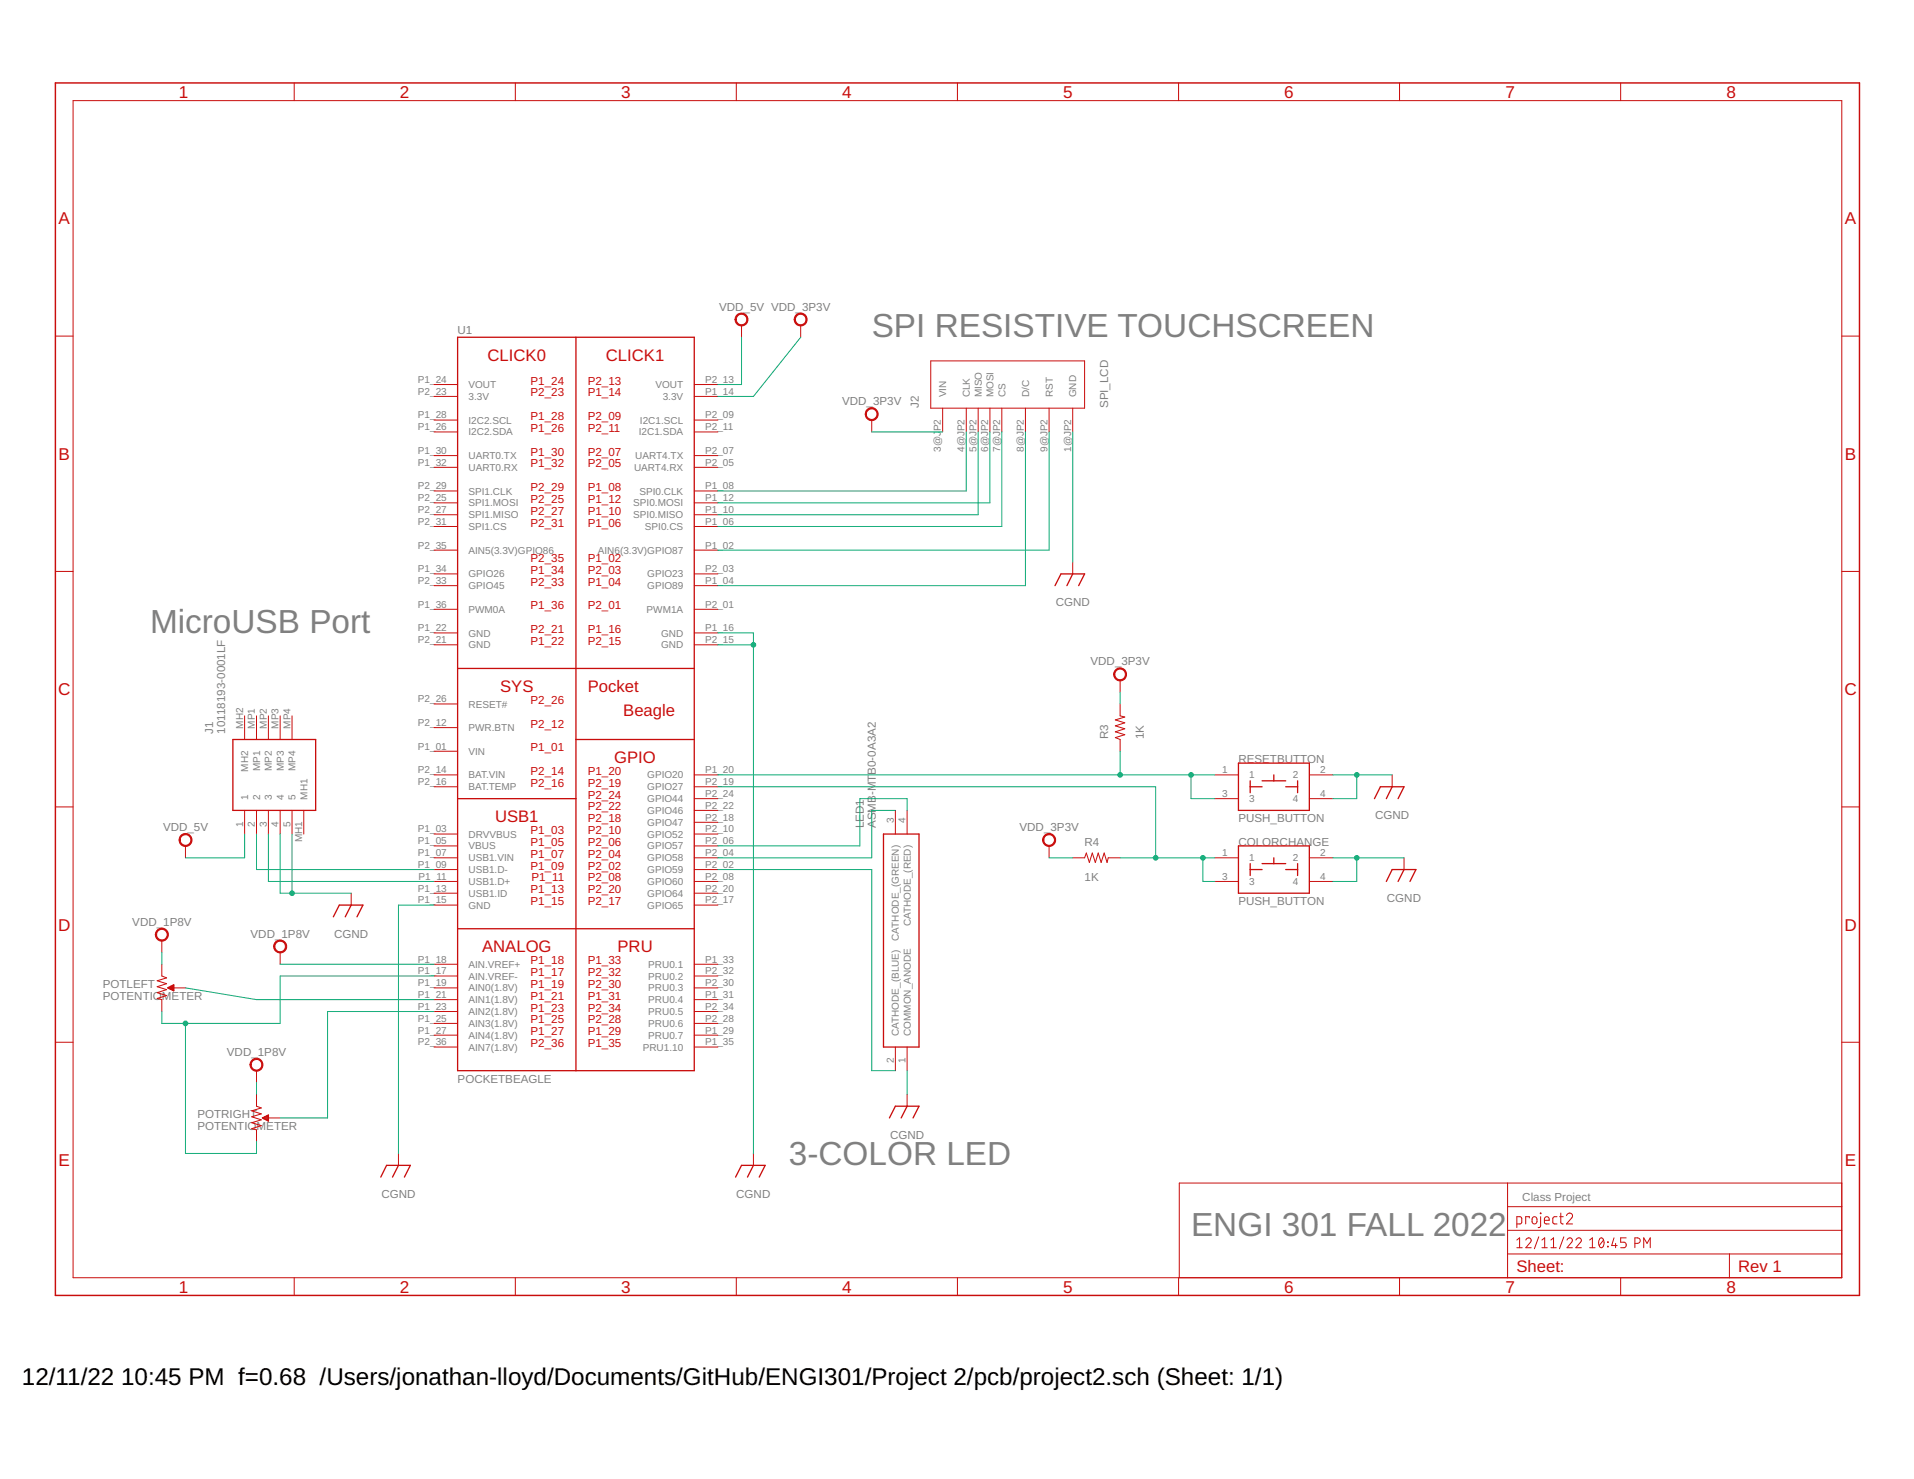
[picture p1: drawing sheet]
<svg xmlns="http://www.w3.org/2000/svg" width="279mm" height="216mm" viewBox="0 0 279 216" stroke-linecap="round" stroke-linejoin="round" font-family="sans-serif">
<g fill="none" stroke="#c90d0c" stroke-width=".15">
<path d="M10.7 14.7h258.2v171.8h-258.2zM42.9 12.1v2.6M75.2 12.1v2.6M107.5 12.1v2.6M139.8 12.1v2.6M172 12.1v2.6M204.3 12.1v2.6M236.6 12.1v2.6M8.1 49.1h2.6M63.4 57.9h3.4M63.4 56.1h3.4M101.3 57.9h3.5"/>
<path d="M101.3 56.1h3.5M108.2 47.5v1.7M116.9 47.5v1.7M135.9 52.7h22.4v6.9h-22.4zM137.6 59.6v3.5M141.1 59.6v3.5M142.8 59.6v3.5M144.5 59.6v3.5M146.2 59.6v3.5M149.7 59.6v3.5M153.1 59.6v3.5M156.6 59.6v3.5"/>
<path d="M268.9 49.1h2.5M63.4 76.9h3.4M63.4 71.7h3.4M63.4 75.1h3.4M63.4 73.4h3.4M63.4 63.1h3.4M63.4 61.3h3.4M63.4 66.5h3.4M63.4 68.2h3.4M101.3 76.9h3.5M101.3 71.7h3.5M101.3 75.1h3.5"/>
<path d="M101.3 73.4h3.5M101.3 63.1h3.5M101.3 61.3h3.5M101.3 66.5h3.5M101.3 68.2h3.5M127.3 61.3v1.8M8.1 83.4h2.6M63.4 80.3h3.4M63.4 85.5h3.4M63.4 92.4h3.4M63.4 83.8h3.4M63.4 88.9h3.4"/>
<path d="M63.4 94.1h3.4M101.3 80.3h3.5M101.3 85.5h3.5M101.3 92.4h3.5M101.3 83.8h3.5M101.3 88.9h3.5M101.3 94.1h3.5M156.6 82v1.8M163.5 99.3v1.7M268.9 83.4h2.5M8.1 117.8h2.6M35.7 104.5v3.4"/>
<path d="M35.7 118.3v3.5M37.4 104.5v3.4M37.4 118.3v3.5M39.2 104.5v3.4M39.2 118.3v3.5M40.9 104.5v3.4M40.9 118.3v3.5M42.6 104.5v3.4M42.6 118.3v3.5M44.3 118.3v3.5M63.4 109.7h3.4M63.4 113.1h3.4"/>
<path d="M63.4 114.9h3.4M63.4 106.2h3.4M63.4 102.8h3.4M101.3 113.1h3.5M101.3 114.9h3.5M101.3 118.3h3.5M101.3 116.6h3.5M130.7 118.3v3.5M132.4 118.3v3.5M163.5 102.8v1.7l.7 .2-1.4 .4 1.4 .4-1.4 .5 1.4 .4-1.4 .4 1.4 .5-1.4 .4 .7 .2v1.8M177.3 113.1h3.5M177.3 116.6h3.5"/>
<path d="M191.1 113.1h3.5M191.1 116.6h3.5M203.2 113.1v1.8M268.9 117.8h2.5M23.6 137.3v1.7M27.1 123.5v1.7M40.9 139v1.8M51.3 130.4v1.7M63.4 121.8h3.4M63.4 123.5h3.4M63.4 125.2h3.4M63.4 126.9h3.4"/>
<path d="M63.4 128.7h3.4M63.4 130.4h3.4M63.4 132.1h3.4M101.3 121.8h3.5M101.3 123.5h3.5M101.3 125.2h3.5M101.3 126.9h3.5M101.3 128.7h3.5M101.3 130.4h3.5M101.3 132.1h3.5M101.3 120h3.5M153.1 123.5v1.7"/>
<path d="M156.6 125.2h1.7l.3-.7 .4 1.4 .4-1.4 .5 1.4 .4-1.4 .4 1.4 .5-1.4 .4 1.4 .2-.7h1.7M177.3 125.2h3.5M177.3 128.7h3.5M191.1 125.2h3.5M191.1 128.7h3.5M205 125.2v1.7M8.1 152.1h2.6M23.6 140.8v1.7l.7 .2-1.4 .5 1.4 .4-1.4 .4 1.4 .5-1.4 .4 1.4 .4-1.4 .5 .7 .1v1.8M25.4 144.2h1.7M37.4 159.7v1.8l.7 .2-1.4 .5 1.4 .4-1.4 .4 1.4 .5-1.4 .4 1.4 .4-1.4 .5 .7 .1v1.7M37.4 156.3v1.7M63.4 142.5h3.4"/>
<path d="M63.4 144.2h3.4M63.4 145.9h3.4M63.4 147.7h3.4M63.4 149.4h3.4M63.4 151.1h3.4M63.4 140.8h3.4M63.4 152.8h3.4M101.3 142.5h3.5M101.3 144.2h3.5M101.3 145.9h3.5M101.3 147.7h3.5M101.3 149.4h3.5"/>
<path d="M101.3 151.1h3.5M101.3 140.8h3.5M101.3 152.8h3.5M130.7 152.8v3.5M132.4 152.8v3.5M132.4 159.7v1.8M268.9 152.1h2.5M39.2 163.2h1.7M58.2 168.4v1.7M110 168.4v1.7M220.1 172.7v13.8M220.1 179.6h48.8"/>
<path d="M220.1 176.1h48.8M221.4 178.7l.6-.1 .1-.1v-.6l-.1-.3h-.6v1.6M223.2 177.8v-.2h-.5v1.1M223.8 177.7l.1-.1a.37 .37 0 0 1 .5 .4v.3a.36 .36 0 0 1-.4 .4 .36 .36 0 0 1-.4-.4zM224.9 177.1v.1zM224.9 177.6v1.3a.27 .27 0 0 1-.4 .3M225.4 178.1h.7a.37 .37 0 0 0-.2-.5 .37 .37 0 0 0-.5 .4l.1 .6 .6 .1M227.3 177.6h-.5l-.1 .3 .1 .7 .5 .1M227.7 177.6h.5M227.8 177.1l.1 1.4 .3 .2M228.7 177.4a.44 .44 0 0 1 .6-.3 .44 .44 0 0 1 .1 .7l-.7 .9h.9M268.9 172.7h-96.8v13.8"/>
<path d="M42.9 186.5v2.6M75.2 186.5v2.6M107.5 186.5v2.6M139.8 186.5v2.6M172 186.5v2.6M204.3 186.5v2.6M220.1 183h48.8M221.4 181l.4-.3v1.4M221.4 182.1h.8M222.7 181a.39 .39 0 0 1 .6-.3 .39 .39 0 0 1 .1 .6l-.7 .8h.8M224.6 180.6l-.6 1.7M225.1 182.1h.8"/>
<path d="M225.1 181l.4-.3v1.4M226.4 182.1h.8M226.4 181l.4-.3v1.4M228.3 180.6l-.7 1.7M228.7 181a.39 .39 0 0 1 .6-.3 .39 .39 0 0 1 .1 .6l-.7 .8h.8M230 181a.39 .39 0 0 1 .6-.3 .39 .39 0 0 1 .1 .6l-.7 .8h.8M232.1 182.1h.8M232.1 181l.4-.3v1.4M233.5 180.8l.3-.1a.84 .84 0 0 1 0 1.4 .88 .88 0 0 1-.3-1.3zM234.1 181l-.7 .8M234.7 181.3l.1 .1zM234.7 181.9l.1 .1z"/>
<path d="M235.6 180.7l-.3 1.1h.8M235.8 181.5v.6M236.6 186.5v2.6M237.4 180.7h-.8v.6h.5a.41 .41 0 0 1 .3 .4 .41 .41 0 0 1-.3 .4h-.5M238.7 181.5h.3a.4 .4 0 0 0 .4-.4 .4 .4 0 0 0-.4-.4h-.3v1.4M239.9 182.1v-1.4l.5 .8 .5-.8v1.4M252.5 183v3.5"/>
</g>
<path d="M8.1 12.1h263.3v177h-263.3z" fill="none" stroke="#c90d0c" stroke-width=".21"/>
<g fill="none" stroke="#c90d0c" stroke-width=".19">
<path d="M66.8 49.2h34.5v107.1h-34.5zM84.1 49.2v107.1M66.8 97.6h34.5M154 85.5l.9-1.7h3.4l-.8 1.7M156.6 83.8l-.9 1.7M34 107.9h12.1v10.4h-12.1zM66.8 116.6h17.3M84.1 107.9h17.2M180.8 111.4h10.3v6.9h-10.3zM182.5 114.9h1.7M182.5 114v1.7M184.2 114h3.5"/>
<path d="M185.9 113.1v.9M187.7 114.9h1.7M189.4 114v1.7M200.6 116.6l.9-1.7h3.5l-.9 1.7M203.2 114.9l-.8 1.7M48.7 133.8l.8-1.7h3.5l-.9 1.7M51.3 132.1l-.9 1.7M66.8 135.6h34.5M129 121.8h5.2v31h-5.2zM180.8 123.5h10.3v6.9h-10.3zM182.5 126.1v1.7M182.5 126.9h1.7"/>
<path d="M184.2 126.1h3.5M185.9 125.2v.9M187.7 126.9h1.7M189.4 126.1v1.7M202.4 128.7l.8-1.8h3.5l-.9 1.8M205 126.9l-.9 1.8M24.5 144.2l.9-.4v.8zM24.6 144.1h.8M24.7 144.3h.7M24.9 144h.5M24.9 144.4h.5M25.2 143.9h.2"/>
<path d="M25.2 144.6h.2M38.3 163.2l.9-.4v.8zM38.4 163.2h.8M38.5 163.3h.7M38.7 163h.5M38.8 163.4h.4M38.9 162.9h.3M39.1 163.6h.1M55.6 171.8l.8-1.7h3.5l-.9 1.7M58.2 170.1l-.9 1.7M107.4 171.8l.8-1.7h3.5l-.9 1.7M110 170.1l-.9 1.7"/>
<path d="M129.8 163.2l.9-1.7h3.5l-.9 1.7M132.4 161.5l-.8 1.7"/>
</g>
<g fill="#c90d0c" stroke="#c90d0c" stroke-width=".15">
<path d="M23 135.7a.95 .95 0 0 1 1.5 .3 .95 .95 0 0 1-.7 1.4 .95 .95 0 0 1-1.1-1h.2a.78 .78 0 0 1 1.1-.6 .78 .78 0 0 1 .1 1.3 .78 .78 0 0 1-1.2-.4v-.3h-.2v-.2z" fill-rule="evenodd"/>
<path d="M162.9 97.7a.94 .94 0 0 1 1.5 .3 .94 .94 0 0 1-.7 1.4 .94 .94 0 0 1-1.1-1h.1a.78 .78 0 0 1 1.1-.7 .78 .78 0 0 1 .2 1.3 .78 .78 0 0 1-1.2-.3l-.1-.3h-.1v-.2z" fill-rule="evenodd"/>
<path d="M152.5 121.9a.96 .96 0 0 1 1.5 .3 .96 .96 0 0 1-.6 1.4 .96 .96 0 0 1-1.2-1h.2a.78 .78 0 0 1 1.1-.6 .78 .78 0 0 1 .1 1.3 .78 .78 0 0 1-1.2-.4v-.3h-.2v-.3z" fill-rule="evenodd"/>
<path d="M36.9 154.7a.95 .95 0 0 1 1.4 .3 .95 .95 0 0 1-.7 1.4 .95 .95 0 0 1-1.1-1h.2a.78 .78 0 0 1 1-.7 .78 .78 0 0 1 .3 1.3 .78 .78 0 0 1-1.3-.3v-.3h-.2v-.2z" fill-rule="evenodd"/>
<path d="M126.4 59.9a.95 .95 0 0 1 1.6-.1 .95 .95 0 0 1-.4 1.5 .95 .95 0 0 1-1.3-.8h.2a.78 .78 0 0 1 1.1-.7 .78 .78 0 0 1 .1 1.3 .78 .78 0 0 1-1.2-.4v-.2h-.2z" fill-rule="evenodd"/>
<path d="M26.5 121.9a.95 .95 0 0 1 1.4 .3 .95 .95 0 0 1-.6 1.3 .95 .95 0 0 1-1.2-.9h.2a.78 .78 0 0 1 1.2-.6 .78 .78 0 0 1 .1 1.3 .78 .78 0 0 1-1.3-.4v-.3h-.2l.2-.5z" fill-rule="evenodd"/>
<path d="M40.3 137.4a.96 .96 0 0 1 1.5 .3 .96 .96 0 0 1-.7 1.4 .96 .96 0 0 1-1.2-.9h.2a.78 .78 0 0 1 1.1-.8 .78 .78 0 0 1 .2 1.3 .78 .78 0 0 1-1.2-.3l-.1-.2h-.2l.1-.3z" fill-rule="evenodd"/>
<path d="M107.7 45.9a.95 .95 0 0 1 1.4 .3 .95 .95 0 0 1-.6 1.4 .95 .95 0 0 1-1.2-.9h.2a.78 .78 0 0 1 1-.8 .78 .78 0 0 1 .3 1.3 .78 .78 0 0 1-1.3-.3v-.2h-.2v-.3z" fill-rule="evenodd"/>
<path d="M116.3 45.9a.95 .95 0 0 1 1.4 .3 .95 .95 0 0 1-.6 1.4 .95 .95 0 0 1-1.2-.9h.2a.78 .78 0 0 1 1.1-.8 .78 .78 0 0 1 .2 1.3 .78 .78 0 0 1-1.3-.3v-.2h-.2l.1-.3z" fill-rule="evenodd"/>
</g>
<g fill="none" stroke="#0dab76" stroke-width=".15">
<path d="M108.2 49.2v6.9h-3.4M116.9 49.2l-6.9 8.7h-5.2M127.3 63.1h10.3M141.1 63.1v8.6h-36.3M142.8 63.1v12h-38M144.5 63.1v10.3h-39.7M146.2 63.1v13.8h-41.4M149.7 63.1v22.4h-44.9M153.1 63.1v17.2h-48.3M156.6 63.1v18.9M104.8 92.4h5.2v76M104.8 94.1h5.2"/>
<path d="M104.8 113.1h72.5M104.8 114.9h63.9v10.3M130.7 118.3h-3.4v6.9h-22.5M132.4 118.3v-1.7h-6.9v6.9h-20.7M163.5 101v1.8M163.5 109.7v3.4M173.9 113.1v3.5h3.4M194.6 113.1h8.6M198.1 113.1v3.5h-3.5M23.6 139v1.8M35.7 121.8v3.4h-8.6M37.4 121.8v5.1h26"/>
<path d="M39.2 121.8v6.9h24.2M40.9 121.8v8.6h10.4M42.6 121.8v8.6M63.4 132.1h-5.2v36.3M104.8 126.9h22.5v29.4h3.4M153.1 125.2h3.5M163.5 125.2h13.8M175.6 125.2v3.5h1.7M194.6 125.2h10.4M198.1 125.2v3.5h-3.5M27.1 144.2l10.3 1.7h26M27.1 149.4v19h10.3v-1.8"/>
<path d="M37.4 158v1.7M40.9 140.8h22.5M63.4 147.7h-15.6v15.5h-6.9M63.4 142.5h-22.5v6.9h-17.3v-1.7M132.4 156.3v3.4"/>
</g>
<g fill="#0dab76" stroke="#0dab76" stroke-width=".15">
<circle cx="163.5" cy="113.1" r=".34"/>
<circle cx="173.9" cy="113.1" r=".34"/>
<circle cx="168.7" cy="125.2" r=".34"/>
<circle cx="175.6" cy="125.2" r=".34"/>
<circle cx="198.1" cy="125.2" r=".34"/>
<circle cx="198.1" cy="113.1" r=".34"/>
<circle cx="42.6" cy="130.4" r=".34"/>
<circle cx="110" cy="94.1" r=".34"/>
<circle cx="27.1" cy="149.4" r=".34"/>
</g>
<g font-size="4.9" fill="#808080">
<text x="127.2" y="49.2">SPI RESISTIVE TOUCHSCREEN</text>
<text x="21.9" y="92.4">MicroUSB Port</text>
<text x="115.2" y="170.1">3-COLOR LED</text>
<text x="173.9" y="180.5">ENGI 301 FALL 2022</text>
</g>
<g font-size="3.5">
<text x="3.2" y="202.2">12/11/22</text>
<text x="17.7" y="202.2">10:45 PM f=0.68 /Users/jonathan-lloyd/Documents/GitHub/ENGI301/Project 2/pcb/project2.sch (Sheet: 1/1)</text>
</g>
<g font-size="2.5" fill="#c90d0c">
<text x="26.1" y="14.3">1</text>
<text x="58.4" y="14.3">2</text>
<text x="90.7" y="14.3">3</text>
<text x="122.9" y="14.3">4</text>
<text x="155.2" y="14.3">5</text>
<text x="187.5" y="14.3">6</text>
<text x="219.7" y="14.3">7</text>
<text x="252" y="14.3">8</text>
<text x="8.6" y="32.8">A</text>
<text x="269.3" y="32.8">A</text>
<text x="8.6" y="67.1">B</text>
<text x="269.3" y="67.1">B</text>
<text x="8.5" y="101.5">C</text>
<text x="269.3" y="101.5">C</text>
<text x="8.5" y="135.9">D</text>
<text x="269.3" y="135.9">D</text>
<text x="8.6" y="170.2">E</text>
<text x="269.3" y="170.2">E</text>
<text x="26.1" y="188.7">1</text>
<text x="58.4" y="188.7">2</text>
<text x="90.7" y="188.7">3</text>
<text x="122.9" y="188.7">4</text>
<text x="155.2" y="188.7">5</text>
<text x="187.5" y="188.7">6</text>
<text x="219.7" y="188.7">7</text>
<text x="252" y="188.7">8</text>
</g>
<g font-size="2.4" fill="#c90d0c">
<text x="71.2" y="52.7">CLICK0</text>
<text x="88.5" y="52.7">CLICK1</text>
<text x="73" y="101">SYS</text>
<text x="85.8" y="101">Pocket</text>
<text x="91" y="104.5">Beagle</text>
<text x="89.7" y="111.4">GPIO</text>
<text x="72.3" y="120">USB1</text>
<text x="70.4" y="139">ANALOG</text>
<text x="90.1" y="139">PRU</text>
<text x="221.4" y="185.6">Sheet:</text>
<text x="253.7" y="185.6">Rev 1</text>
</g>
<g font-size="1.7" fill="#808080">
<text x="105" y="45.3">VDD_5V VDD_3P3V</text>
<text x="66.8" y="48.7">U1</text>
<text x="122.9" y="59.1">VDD_3P3V</text>
<text x="134.2" y="59.6" transform="rotate(-90 134.2 59.6)">J2</text>
<text x="161.8" y="59.6" transform="rotate(-90 161.8 59.6)">SPI_LCD</text>
<text x="154.1" y="88.5">CGND</text>
<text x="159.2" y="97.1">VDD_3P3V</text>
<text x="31.1" y="107.1" transform="rotate(-90 31.1 107.1)">J1</text>
<text x="32.9" y="107.1" transform="rotate(-90 32.9 107.1)">10118193-0001LF</text>
<text x="161.8" y="107.9" transform="rotate(-90 161.8 107.9)">R3</text>
<text x="167" y="107.9" transform="rotate(-90 167 107.9)">1K</text>
<text x="127.8" y="113.1" transform="rotate(-90 127.8 113.1)">B0-0A3A2</text>
<text x="180.8" y="111.4">RESETBUTTON</text>
<text x="127.8" y="116.1" transform="rotate(-90 127.8 116.1)">-MT</text>
<text x="200.7" y="119.6">CGND</text>
<text x="23.8" y="121.3">VDD_5V</text>
<text x="126.1" y="120.9" transform="rotate(-90 126.1 120.9)">LED1</text>
<text x="127.8" y="120.9" transform="rotate(-90 127.8 120.9)">ASMB</text>
<text x="148.8" y="121.3">VDD_3P3V</text>
<text x="158.3" y="123.5">R4</text>
<text x="180.8" y="120">PUSH_BUTTON</text>
<text x="180.8" y="123.5">COLORCHANGE</text>
<text x="158.3" y="128.7">1K</text>
<text x="202.5" y="131.7">CGND</text>
<text x="19.3" y="135.1">VDD_1P8V</text>
<text x="36.6" y="136.9">VDD_1P8V</text>
<text x="48.8" y="136.9">CGND</text>
<text x="180.8" y="132.1">PUSH_BUTTON</text>
<text x="15" y="145.9">POTENTIOMETER</text>
<text x="15" y="144.2">POTLEFT</text>
<text x="33.1" y="154.1">VDD_1P8V</text>
<text x="66.8" y="158">POCKETBEAGLE</text>
<text x="28.8" y="164.9">POTENTIOMETER</text>
<text x="28.8" y="163.2">POTRIGHT</text>
<text x="129.9" y="166.2">CGND</text>
<text x="55.7" y="174.8">CGND</text>
<text x="107.5" y="174.8">CGND</text>
<text x="222.2" y="175.3">Class Project</text>
</g>
<g font-size="1.7" fill="#c90d0c">
<text x="77.5" y="56.1">P1_24</text>
<text x="77.5" y="57.9">P2_23</text>
<text x="85.8" y="57.9">P1_14</text>
<text x="85.8" y="56.1">P2_13</text>
<text x="77.5" y="63">P1_26</text>
<text x="77.5" y="61.3">P1_28</text>
<text x="85.8" y="61.3">P2_09</text>
<text x="85.8" y="63">P2_11</text>
<text x="77.5" y="68.2">P1_32</text>
<text x="77.5" y="66.5">P1_30</text>
<text x="77.5" y="71.7">P2_29</text>
<text x="85.8" y="71.7">P1_08</text>
<text x="85.8" y="66.5">P2_07</text>
<text x="85.8" y="68.2">P2_05</text>
<text x="77.5" y="73.4">P2_25</text>
<text x="77.5" y="75.1">P2_27</text>
<text x="77.5" y="76.9">P2_31</text>
<text x="85.8" y="76.9">P1_06</text>
<text x="85.8" y="73.4">P1_12</text>
<text x="85.8" y="75.1">P1_10</text>
<text x="77.5" y="83.8">P1_34</text>
<text x="77.5" y="82">P2_35</text>
<text x="85.8" y="82">P1_02</text>
<text x="85.8" y="83.8">P2_03</text>
<text x="77.5" y="88.9">P1_36</text>
<text x="77.5" y="85.5">P2_33</text>
<text x="85.8" y="88.9">P2_01</text>
<text x="85.8" y="85.5">P1_04</text>
<text x="77.5" y="94.1">P1_22</text>
<text x="77.5" y="92.4">P2_21</text>
<text x="85.8" y="92.4">P1_16</text>
<text x="85.8" y="94.1">P2_15</text>
<text x="77.5" y="102.8">P2_26</text>
<text x="77.5" y="106.2">P2_12</text>
<text x="77.5" y="109.7">P1_01</text>
<text x="77.5" y="113.1">P2_14</text>
<text x="85.8" y="113.1">P1_20</text>
<text x="77.5" y="114.9">P2_16</text>
<text x="85.8" y="114.9">P2_19</text>
<text x="85.8" y="118.3">P2_22</text>
<text x="85.8" y="116.6">P2_24</text>
<text x="77.5" y="121.8">P1_03</text>
<text x="77.5" y="123.5">P1_05</text>
<text x="77.5" y="125.2">P1_07</text>
<text x="85.8" y="123.5">P2_06</text>
<text x="85.8" y="125.2">P2_04</text>
<text x="85.8" y="121.8">P2_10</text>
<text x="85.8" y="120">P2_18</text>
<text x="77.5" y="126.9">P1_09</text>
<text x="77.5" y="130.4">P1_13</text>
<text x="77.6" y="128.7">P1_11</text>
<text x="85.8" y="126.9">P2_02</text>
<text x="85.8" y="128.7">P2_08</text>
<text x="85.8" y="130.4">P2_20</text>
<text x="77.5" y="132.1">P1_15</text>
<text x="85.8" y="132.1">P2_17</text>
<text x="77.5" y="142.5">P1_17</text>
<text x="77.5" y="140.8">P1_18</text>
<text x="85.8" y="140.8">P1_33</text>
<text x="85.8" y="142.5">P2_32</text>
<text x="77.5" y="144.2">P1_19</text>
<text x="77.5" y="145.9">P1_21</text>
<text x="77.5" y="147.7">P1_23</text>
<text x="77.5" y="149.4">P1_25</text>
<text x="85.8" y="145.9">P1_31</text>
<text x="85.8" y="149.4">P2_28</text>
<text x="85.8" y="144.2">P2_30</text>
<text x="85.8" y="147.7">P2_34</text>
<text x="77.5" y="151.1">P1_27</text>
<text x="77.5" y="152.8">P2_36</text>
<text x="85.8" y="151.1">P1_29</text>
<text x="85.8" y="152.8">P1_35</text>
</g>
<g font-size="1.5" fill="#808080">
<text x="61" y="55.9">P1_24</text>
<text x="61" y="57.6">P2_23</text>
<text x="68.4" y="56.7">VOUT</text>
<text x="68.4" y="58.4">3.3V</text>
<text x="95.7" y="56.7">VOUT</text>
<text x="96.7" y="58.4">3.3V</text>
<text x="102.9" y="57.6">P1_14</text>
<text x="102.9" y="55.9">P2_13</text>
<text x="138.1" y="58" transform="rotate(-90 138.1 58)">VIN</text>
<text x="141.6" y="58" transform="rotate(-90 141.6 58)">CLK</text>
<text x="143.3" y="58" transform="rotate(-90 143.3 58)">MISO</text>
<text x="145" y="58" transform="rotate(-90 145 58)">MOSI</text>
<text x="146.8" y="58" transform="rotate(-90 146.8 58)">CS</text>
<text x="150.2" y="58" transform="rotate(-90 150.2 58)">D/C</text>
<text x="153.7" y="58" transform="rotate(-90 153.7 58)">RST</text>
<text x="157.1" y="58" transform="rotate(-90 157.1 58)">GND</text>
<text x="61" y="62.8">P1_26</text>
<text x="61" y="61.1">P1_28</text>
<text x="68.4" y="63.6">I2C2.SDA</text>
<text x="68.4" y="61.8">I2C2.SCL</text>
<text x="93.3" y="63.6">I2C1.SDA</text>
<text x="93.4" y="61.8">I2C1.SCL</text>
<text x="102.9" y="61.1">P2_09</text>
<text x="102.9" y="62.8">P2_11</text>
<text x="137.4" y="66" transform="rotate(-90 137.4 66)">3@J</text>
<text x="137.4" y="63" transform="rotate(-90 137.4 63)">P2</text>
<text x="140.8" y="66" transform="rotate(-90 140.8 66)">4@JP2</text>
<text x="142.5" y="66" transform="rotate(-90 142.5 66)">5@JP2</text>
<text x="144.3" y="66" transform="rotate(-90 144.3 66)">6@JP2</text>
<text x="146" y="66" transform="rotate(-90 146 66)">7@JP2</text>
<text x="149.5" y="66" transform="rotate(-90 149.5 66)">8@JP2</text>
<text x="152.9" y="66" transform="rotate(-90 152.9 66)">9@JP2</text>
<text x="156.4" y="66" transform="rotate(-90 156.4 66)">1@JP2</text>
<text x="61" y="66.3">P1_30</text>
<text x="61" y="68">P1_32</text>
<text x="61" y="71.4">P2_29</text>
<text x="68.4" y="67">UART0.TX</text>
<text x="68.4" y="68.7">UART0.RX</text>
<text x="92.6" y="68.7">UART4.RX</text>
<text x="92.7" y="67">UART4.TX</text>
<text x="102.9" y="71.4">P1_08</text>
<text x="102.9" y="68">P2_05</text>
<text x="102.9" y="66.3">P2_07</text>
<text x="61" y="73.2">P2_25</text>
<text x="61" y="74.9">P2_27</text>
<text x="61" y="76.6">P2_31</text>
<text x="68.4" y="73.9">SPI1.MOSI</text>
<text x="68.4" y="75.7">SPI1.MISO</text>
<text x="68.4" y="72.2">SPI1.CLK</text>
<text x="68.4" y="77.4">SPI1.CS</text>
<text x="92.4" y="75.7">SPI0.MISO</text>
<text x="92.4" y="73.9">SPI0.MOSI</text>
<text x="93.3" y="72.2">SPI0.CLK</text>
<text x="94.1" y="77.4">SPI0.CS</text>
<text x="102.9" y="76.6">P1_06</text>
<text x="102.9" y="74.9">P1_10</text>
<text x="102.9" y="73.2">P1_12</text>
<text x="61" y="83.5">P1_34</text>
<text x="61" y="80.1">P2_35</text>
<text x="68.4" y="80.8">AIN5(3.3V)GPIO86</text>
<text x="87.3" y="80.8">AIN6(3.3V)GPIO87</text>
<text x="102.9" y="80.1">P1_02</text>
<text x="102.9" y="83.5">P2_03</text>
<text x="61" y="88.7">P1_36</text>
<text x="61" y="85.3">P2_33</text>
<text x="68.4" y="84.3">GPIO26</text>
<text x="68.4" y="89.5">PWM0A</text>
<text x="68.4" y="86">GPIO45</text>
<text x="94.4" y="89.5">PWM1A</text>
<text x="94.5" y="86">GPIO89</text>
<text x="94.5" y="84.3">GPIO23</text>
<text x="102.9" y="85.3">P1_04</text>
<text x="102.9" y="88.7">P2_01</text>
<text x="61" y="92.2">P1_22</text>
<text x="61" y="93.9">P2_21</text>
<text x="68.4" y="92.9">GND</text>
<text x="68.4" y="94.6">GND</text>
<text x="96.5" y="92.9">GND</text>
<text x="96.5" y="94.6">GND</text>
<text x="102.9" y="92.2">P1_16</text>
<text x="102.9" y="93.9">P2_15</text>
<text x="35.5" y="106.4" transform="rotate(-90 35.5 106.4)">MH2</text>
<text x="37.2" y="106.4" transform="rotate(-90 37.2 106.4)">MP1</text>
<text x="38.9" y="106.4" transform="rotate(-90 38.9 106.4)">MP2</text>
<text x="40.7" y="106.4" transform="rotate(-90 40.7 106.4)">MP3</text>
<text x="42.4" y="106.4" transform="rotate(-90 42.4 106.4)">MP4</text>
<text x="61" y="106">P2_12</text>
<text x="61" y="102.5">P2_26</text>
<text x="68.4" y="106.7">PWR.BTN</text>
<text x="68.4" y="103.3">RESET#</text>
<text x="36.2" y="112.6" transform="rotate(-90 36.2 112.6)">MH2</text>
<text x="38" y="112.5" transform="rotate(-90 38 112.5)">MP1</text>
<text x="39.7" y="112.5" transform="rotate(-90 39.7 112.5)">MP2</text>
<text x="41.4" y="112.5" transform="rotate(-90 41.4 112.5)">MP3</text>
<text x="43.1" y="112.5" transform="rotate(-90 43.1 112.5)">MP4</text>
<text x="61" y="109.4">P1_01</text>
<text x="61" y="112.9">P2_14</text>
<text x="68.4" y="110.2">VIN</text>
<text x="68.4" y="113.6">BAT.VIN</text>
<text x="94.5" y="113.6">GPIO20</text>
<text x="102.9" y="112.9">P1_20</text>
<text x="178.4" y="112.9">1</text>
<text x="182.4" y="113.6">1</text>
<text x="188.7" y="113.6">2</text>
<text x="192.7" y="112.9">2</text>
<text x="36.2" y="116.7" transform="rotate(-90 36.2 116.7)">1</text>
<text x="38" y="116.7" transform="rotate(-90 38 116.7)">2</text>
<text x="39.7" y="116.7" transform="rotate(-90 39.7 116.7)">3</text>
<text x="41.4" y="116.7" transform="rotate(-90 41.4 116.7)">4</text>
<text x="43.1" y="116.7" transform="rotate(-90 43.1 116.7)">5</text>
<text x="44.9" y="116.7" transform="rotate(-90 44.9 116.7)">MH1</text>
<text x="61" y="114.6">P2_16</text>
<text x="68.4" y="115.4">BAT.TEMP</text>
<text x="94.5" y="115.4">GPIO27</text>
<text x="94.5" y="118.8">GPIO46</text>
<text x="94.5" y="117.1">GPIO44</text>
<text x="102.9" y="114.6">P2_19</text>
<text x="102.9" y="119.8">P2_18</text>
<text x="102.9" y="118.1">P2_22</text>
<text x="102.9" y="116.3">P2_24</text>
<text x="178.4" y="116.3">3</text>
<text x="182.4" y="117.1">3</text>
<text x="188.7" y="117.1">4</text>
<text x="192.7" y="116.3">4</text>
<text x="35.5" y="120.7" transform="rotate(-90 35.5 120.7)">1</text>
<text x="37.2" y="120.7" transform="rotate(-90 37.2 120.7)">2</text>
<text x="38.9" y="120.7" transform="rotate(-90 38.9 120.7)">3</text>
<text x="40.7" y="120.7" transform="rotate(-90 40.7 120.7)">4</text>
<text x="42.4" y="120.7" transform="rotate(-90 42.4 120.7)">5</text>
<text x="44.1" y="123" transform="rotate(-90 44.1 123)">MH1</text>
<text x="61" y="121.5">P1_03</text>
<text x="61" y="123.2">P1_05</text>
<text x="61" y="125">P1_07</text>
<text x="68.4" y="122.3">DRVVBUS</text>
<text x="68.4" y="124">VBUS</text>
<text x="68.4" y="125.7">USB1.VIN</text>
<text x="94.5" y="125.7">GPIO58</text>
<text x="94.5" y="124">GPIO57</text>
<text x="94.5" y="122.3">GPIO52</text>
<text x="94.5" y="120.6">GPIO47</text>
<text x="102.9" y="125">P2_04</text>
<text x="102.9" y="123.2">P2_06</text>
<text x="102.9" y="121.5">P2_10</text>
<text x="130.5" y="120.2" transform="rotate(-90 130.5 120.2)">3</text>
<text x="132.2" y="120.2" transform="rotate(-90 132.2 120.2)">4</text>
<text x="178.4" y="125">1</text>
<text x="182.4" y="125.7">1</text>
<text x="188.7" y="125.7">2</text>
<text x="192.7" y="125">2</text>
<text x="61" y="126.7">P1_09</text>
<text x="61" y="130.2">P1_13</text>
<text x="61" y="131.9">P1_15</text>
<text x="61.1" y="128.4">P1_11</text>
<text x="68.4" y="127.5">USB1.D-</text>
<text x="68.4" y="129.2">USB1.D+</text>
<text x="68.4" y="130.9">USB1.ID</text>
<text x="94.5" y="127.5">GPIO59</text>
<text x="94.5" y="129.2">GPIO60</text>
<text x="94.5" y="130.9">GPIO64</text>
<text x="102.9" y="131.9">P2_17</text>
<text x="102.9" y="126.7">P2_02</text>
<text x="102.9" y="128.4">P2_08</text>
<text x="102.9" y="130.2">P2_20</text>
<text x="178.4" y="128.4">3</text>
<text x="182.4" y="129.2">3</text>
<text x="188.7" y="129.2">4</text>
<text x="192.7" y="128.4">4</text>
<text x="68.4" y="132.6">GND</text>
<text x="94.5" y="132.6">GPIO65</text>
<text x="131.2" y="137.4" transform="rotate(-90 131.2 137.4)">CATHODE_(GREEN)</text>
<text x="132.9" y="135.2" transform="rotate(-90 132.9 135.2)">CATHODE_(RED)</text>
<text x="61" y="142.2">P1_17</text>
<text x="61" y="144">P1_19</text>
<text x="61" y="140.5">P1_18</text>
<text x="68.4" y="143">AIN.VREF-</text>
<text x="68.4" y="141.3">AIN.VREF+</text>
<text x="94.6" y="141.3">PRU0.1</text>
<text x="94.6" y="143">PRU0.2</text>
<text x="102.9" y="140.5">P1_33</text>
<text x="102.9" y="144">P2_30</text>
<text x="102.9" y="142.2">P2_32</text>
<text x="61" y="145.7">P1_21</text>
<text x="61" y="147.4">P1_23</text>
<text x="61" y="149.1">P1_25</text>
<text x="68.4" y="144.7">AIN0(1.8V)</text>
<text x="68.4" y="146.5">AIN1(1.8V)</text>
<text x="68.4" y="148.2">AIN2(1.8V)</text>
<text x="68.4" y="149.9">AIN3(1.8V)</text>
<text x="94.6" y="146.5">PRU0.4</text>
<text x="94.6" y="149.9">PRU0.6</text>
<text x="94.6" y="144.7">PRU0.3</text>
<text x="94.6" y="148.2">PRU0.5</text>
<text x="102.9" y="145.7">P1_31</text>
<text x="102.9" y="149.1">P2_28</text>
<text x="102.9" y="147.4">P2_34</text>
<text x="61" y="150.9">P1_27</text>
<text x="61" y="152.6">P2_36</text>
<text x="68.4" y="151.6">AIN4(1.8V)</text>
<text x="68.4" y="153.4">AIN7(1.8V)</text>
<text x="93.8" y="153.4">PRU1.10</text>
<text x="94.6" y="151.6">PRU0.7</text>
<text x="102.9" y="150.9">P1_29</text>
<text x="102.9" y="152.6">P1_35</text>
<text x="130.5" y="155.2" transform="rotate(-90 130.5 155.2)">2</text>
<text x="131.2" y="151.3" transform="rotate(-90 131.2 151.3)">CATHODE_(BLUE)</text>
<text x="132.2" y="155.2" transform="rotate(-90 132.2 155.2)">1</text>
<text x="132.9" y="151.3" transform="rotate(-90 132.9 151.3)">COMMON_ANODE</text>
</g>
</svg>
